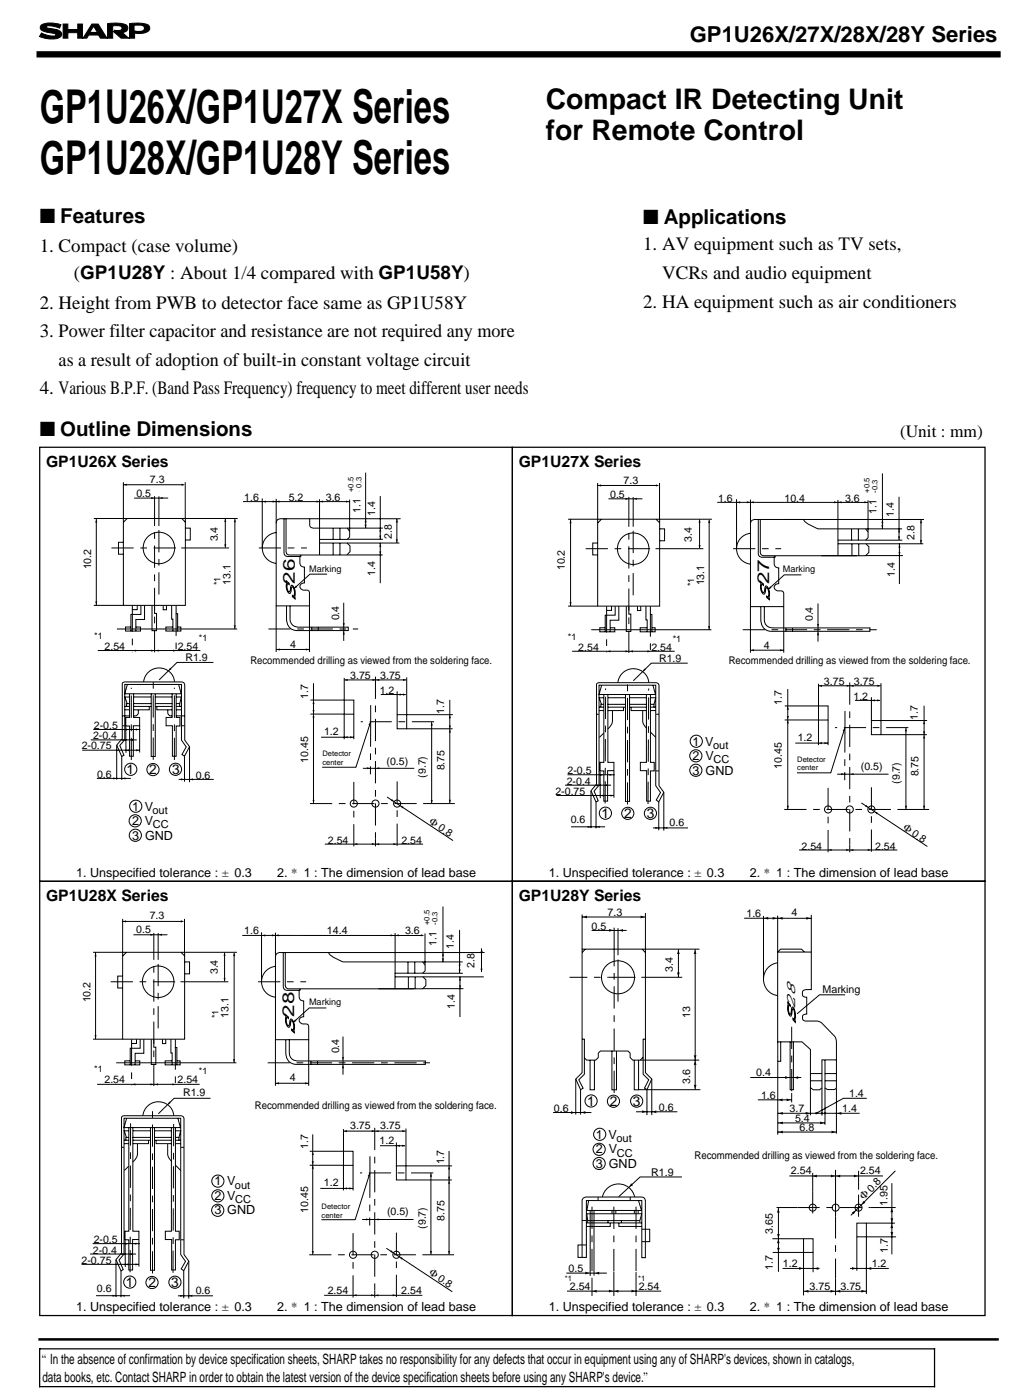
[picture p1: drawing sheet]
<svg xmlns="http://www.w3.org/2000/svg" width="164mm" height="222mm" viewBox="0 0 164 222" stroke-linecap="round" stroke-linejoin="round" font-family="sans-serif">
<path d="M6.3 71h75v68.9h-75zM81.3 71h75v68.9h-75zM6.3 139.9h75v68.9h-75zM81.3 139.9h75v68.9h-75zM6.3 214.1h142v6h-142z" fill="none" stroke="#000" stroke-width=".2"/>
<g fill="none" stroke="#000" stroke-width=".16">
<path d="M6.5 4.1a3.2 3.2 0 0 1 2.8-.3l.4 .1-.2 .6-1.7-.4h-.4l-.1 .2 .3 .2a4.5 4.5 0 0 1 2 .6 .73 .73 0 0 1 0 .8 .73 .73 0 0 1-.7 .2h-1.6l-1-.3 .3-.6a3.2 3.2 0 0 0 2.2 .4 .32 .32 0 0 0-.4-.3 3.6 3.6 0 0 1-1.9-.7zM10 3.8h.8v.9h1.5v-.9h.8v2.3h-.8v-.9h-1.5v.9h-.8zM14.6 3.8h1l1.4 2.3h-1.1l-.3-.5h-1.5l-.3 .5h-.6zM14.9 4.3l.4 .8h-.9zM17.1 3.8a6.4 6.4 0 0 1 2.9 .1 .69 .69 0 0 1 .2 .9 .69 .69 0 0 1-.8 .3l1 1h-1.2l-1.2-1.1 .2-.2h.2a.96 .96 0 0 0 .9-.2 .67 .67 0 0 0-.9-.5h-.5v2h-.8zM20.6 3.8a6.4 6.4 0 0 1 2.8 .1 .7 .7 0 0 1 .3 .8 .7 .7 0 0 1-.7 .5l-.9 .1-.7-.1v.9h-.8zM21.4 4.1h1a.41 .41 0 0 1 .4 .5l-.4 .3-1-.1zM19.6 76.6v5.7h-4.7M19.6 77h9.5M21.3 79.1h5.4M24.5 78.8v4.7M25.2 78.8v4.7"/>
<path d="M29.4 76.6v5.7h8.3M38.6 79.6h16.9M41.6 79.1v7.9M43.8 79.2v3.9M50.7 79.3v6.3M55.5 79.3v5M58 75v8.8M60.3 78.8v6.8M94.8 76.7v5.7h-4.7M94.9 77.1h9.5M96.5 79.2h5.4M99.8 78.9v4.7"/>
<path d="M100.5 78.9v4.7M104.7 76.7v5.7h8.3M113.8 79.7l23.9 .1M116.9 79.2v7.9M119.1 79.3v3.9M133 79.4v6.3M137.7 79.4v5.1M140 75.2v8.7M142.7 78.9v6.8M14.9 96.1h4.7M15.3 82.3v13.8M18.6 99.9h19"/>
<path d="M19.6 82.3h9.8v13.8h-9.8zM19.6 86.1h-.8v1.9h.7M20.1 82.3l-.5 .6M20.8 99.5h-.9v.7h2.4v-.7h-.7M21.8 96.1v.7h-.8v-.7M22.4 96.1v1.4h-1.6v2.7M22.9 96.1v2.2h-1.3v1.9M24.1 96.1v4h.7v-2.7h-.3v-1.3M26.4 96.1v.7h-.5v-.7M27.2 96.1v2.2h.2v1.9M27.4 99.5h-1.1v.7h2.4v-.7h-.5M27.9 96.1v1.3h.3v2.8"/>
<path d="M28.8 87h7.6M28.9 82.3l.5 .6M29.4 83.8h.8v1.9h-.8M35.8 82.3v4.6M37.3 82.4v17.5M43.8 96.2v7.3M43.8 84.5a2.46 2.46 0 0 0-2.2 2.5 2.46 2.46 0 0 0 2.2 2.4M45.1 82.3v5.4l.1 .4 .4 .2h2l.1 1.5 .2 .2h.4v2.5l-.4 .1-.3 .4a.6 .6 0 0 0 .5 .7l.9 .1 .1 .2v2.2h-5.3v-13.1l.1-.5 .5-.2 4.7-.1v1l.2 .3 .2 .2h5.6l.4 .5v.9l-.4 .4h-4.4v2.5M45.4 82.3v5.3l.2 .4 .4 .1h9l.5-.5v-.9l-.4-.5h-4.4M46 96.2v2.1a1.27 1.27 0 0 0 1.5 1.3h7.8v.5h-8a1.7 1.7 0 0 1-1.8-2v-1.9M47.7 88.1v.2h-.1M49.1 96.2v7.3"/>
<path d="M49.1 82.3h14.5M49.5 99.6v.5M50.5 99.6v.5M51.9 91.1h-2.7l-2.6 2.4M52.9 83.9v1.7M52.9 86.2v1.9M53.9 83.9v1.7M53.9 86.2v1.9M54.5 95.7v6M55 86.2h8.4M55.1 88.1h5.6M55.1 83.8h5.6"/>
<path d="M55.1 85.6h5.6M60.3 86.2v6.4M63 82.4v3.7M90.1 96.2h4.7M90.5 82.5v13.7M93.8 100h19.1M94.8 82.4h9.9v13.8h-9.9zM94.8 86.2h-.7v1.9h.7M95.4 82.5l-.5 .5M96 99.7h-.8v.6h2.4v-.6h-.8M97 96.2v.7h-.7v-.7M97.6 96.2v1.5h-1.6v2.6"/>
<path d="M98.2 96.2v2.3h-1.4v1.8M99.4 96.2v4h.7v-2.7h-.3v-1.3M101.7 96.2v.7h-.5v-.7M102.5 96.2v2.2h.2v1.9M102.7 99.7h-1.1v.6h2.4v-.6h-.6M103.2 96.2v1.3h.2v2.8M104 87.1h7.6M104.1 82.5l.6 .5M104.7 84h.8v1.8h-.8M111 82.4v4.6M112.5 82.5v17.5M119.1 96.3v7.3"/>
<path d="M119.1 84.7a2.46 2.46 0 0 0-2.2 2.4 2.46 2.46 0 0 0 2.1 2.4M120.3 82.5v5.3l.1 .4 .5 .3h1.9l.2 1.4 .2 .2h.4v2.6h-.4l-.3 .4a.6 .6 0 0 0 .5 .7l.9 .1 .1 .2v2.2h-5.3v-13.1l.1-.5 .5-.2h7.8a3.6 3.6 0 0 0 2.2 1.4l7.7 .1 .3 .5v.9l-.3 .3h-4.4v2.5M120.6 82.5v5.2l.3 .4 .3 .1h16.1l.6-.5v-.9l-.5-.5h-4.4M121.3 96.3v2.1a1.27 1.27 0 0 0 1.4 1.3h15.3v.5h-15.5a1.7 1.7 0 0 1-1.8-1.9v-2M123 88.2v.3h-.2M124.4 96.3v7.3M124.4 82.5h22.2M124.7 99.7v.5M125.8 99.7v.5M127.2 91.3h-2.8l-2.5 2.3M129.8 95.8v6.1M130.3 88.2h5.7"/>
<path d="M135.1 84v1.7M135.2 86.3v1.9M136.2 84v1.7M136.3 86.3v1.9M137.3 88.2h6M137.4 85.8h5.8M137.4 84h5.7M137.4 86.3h9.1M142.7 86.3v6.4M146.1 82.5v3.8M13 119.1h9.1M14.4 117.5h7.3"/>
<path d="M14.8 115.8h7.4M15.5 103.3h16.3M18.5 118.3v5.5M19.4 113.6h1.1M19.4 115.2h.4M19.5 108.3h9.3l.3 .1 .2 .3v8.8l.8 1-.8 1.6-.4-.3 .7-1.2-.8-1.1v-8.8h-9v8.7l-.8 1 .7 1.5-.4 .2-.8-1.8 .9-1.1v-8.6zM19.8 112.1h.7M19.8 112.7h.7M20 115.3v4.2M20.2 108.7l-.4 1.4h9l-.4-1.4M20.5 110.6l-.7 .1 .4 1M20.5 111.7h-.4v.4"/>
<path d="M21.2 111.7h2.8M21.2 110.1v3.8h1v1.3h-1v4.9h-.6v-4.8h-.6v-1.4h.6v-3.7M21.2 112.1h2.8M21.2 110.6h2.8M21.9 112.7l-.1 .7-.2 .2h-.4M22.2 115.2v4.3M23.7 112.1v.6h-2.5M24 110.1v10h.6v-9.9M24.6 110.6h2.7M24.6 112.1h2.7M24.6 111.7h2.7M24.9 112.1v.6h2.4"/>
<path d="M26.6 112.7v.5a.56 .56 0 0 0 .7 .4M27.3 110.1v3.8h-.9v1.3h1v4.9h.6v-4.8h.6v-1.4h-.6v-3.7M27.7 108.2a2.46 2.46 0 0 0-2.5-2.2 2.46 2.46 0 0 0-2.4 2.3M27.9 112.1h.9M27.9 110.6h.9l-.3 1.1M27.9 111.7h.6v.5M27.9 112.7h.9M27.9 113.6h1.4M28.8 115.2h.5M30.1 118.5v5.7M33.9 105.2h-5.8l-2.9 2.7M43.9 103.1h5.2"/>
<path d="M49.3 113.4h5.3v4M49.7 108.5v19M50.9 117h5.2M54.6 111.1h1.5v2.3h-1.5zM54.6 107.6v3.5h-5.3M54.6 107.9h9.9M56.1 113.4v4M58.8 114.6l-2.3 7.2h-5.4M58.8 111.9v3.1M60.4 110.3h4M63 113.5h1.5v2.2h-1.5zM63 109.7v3.8"/>
<path d="M64.5 107.5v6h7.4M64.5 115.7h7.3M68.5 114.6v12.9M71.4 111.1v16.4M90.8 103.4h16.3M94.7 113.4h.3M94.8 108.5l9.2-.1 .4 .1 .2 .2v16l.7 1.1-.8 1.5-.4-.3 .7-1.2-.7-1.1v-15.9h-9v15.9l-.8 .9 .6 1.5-.3 .2-.8-1.8 .9-1v-15.8zM95 112.3h.8M95 112.8h.8M95.5 108.8l-.4 1.5h8.9l-.4-1.5M95.8 116.4l-.7 .7M95.8 110.8h-.7l.3 1"/>
<path d="M95.8 111.8h-.5v.5M96.4 111.8h2.8M96.5 110.3v10.7h.9v1.3h-1v4.9h-.6v-4.8h-.6v-1.4h.6v-10.7M96.5 112.3h2.7M96.5 110.8h2.7M97.2 112.9v1.5a1.53 1.53 0 0 1-.8 1.3M98.9 112.3v.5h-2.4M99.3 110.3v16.9h.6v-16.9M99.9 110.8h2.7M99.9 112.3h2.7M99.9 111.8h2.7M100.1 112.3v.5h2.5"/>
<path d="M102 112.9v1.5a1.45 1.45 0 0 0 .6 1.2M102.6 110.3v10.7h-1v1.3h1v4.9h.6v-4.8h.6v-1.4h-.6v-10.7M103 108.4a2.46 2.46 0 0 0-2.5-2.2 2.46 2.46 0 0 0-2.5 2.2M103.2 112.3h.8M103.2 110.8h.8l-.2 1M103.2 111.8h.6v.5M103.2 112.8h.8M103.2 116.2l.9 .9M104.1 113.4h.5M109.1 105.3h-5.7l-2.9 2.8M119.1 103.2h5.2M124.5 114.3h5.4v4"/>
<path d="M125 109.4v19.1M126.2 118h5.2M129.9 112.1h1.5v2.2h-1.5zM129.9 108.6v3.5h-5.4M129.9 108.9h9.9M131.4 114.3v4M134.1 115.5l-2.3 7.2h-5.3M134.1 112.9v3M135.7 111.2h3.9M138.3 114.4h1.5v2.2h-1.5zM138.3 110.7v3.7M139.8 108.5v5.9h7.3"/>
<path d="M139.8 116.6h7.3M143.8 115.5v13M146.6 112v16.5M15.4 123.6h5.4M19.3 120.1v3.7M28.4 123.7h5.5M29.3 120.1v4M51.5 134h15.6M57.6 122h8.1M58.8 121.7v1.2M59.6 133.2v1.2M61.4 126.5l10.5 6.9"/>
<path d="M67.1 127.6h5.1M88.3 126.3h9.1M89.7 124.6h7.3M90.1 123h7.4M90.6 131.3h5.4M93.8 125.6v5.9M94.6 127.4v4.1M95.2 122.4l.1 4.3M97.4 122.4v4.2M103.6 131.4h5.6M104.1 122.4h.5M104.5 127.3v4.5"/>
<path d="M105.3 125.8v6.1M126.8 134.9h15.6M132.8 122.9h8.2M134 122.6v1.3M134.8 134.1v1.2M136.7 127.5l10.5 6.9M142.4 128.5h5M15.2 151.2v13.7M19.5 151.2h9.8v13.8h-9.8zM19.5 155h-.8v1.8h.7M19.5 145.9v5.3h-4.7M19.5 146.3h9.5"/>
<path d="M20 151.2l-.5 .6M21.2 148.4h5.4M24.4 148.1v4.3M25.1 148.1v4.3M28.6 155.9h7.6M28.7 151.2l.6 .6M29.3 145.9v5.3h8.3M29.3 152.7h.8v1.9h-.8M35.6 151.2v4.6M37.2 151.3v17.4M38.4 148.5h28.6M41.5 148v7.9"/>
<path d="M43.7 153.4a2.46 2.46 0 0 0-2.2 2.4 2.46 2.46 0 0 0 2.2 2.5M43.7 148.1v3.8M44.9 151.2v5.4l.1 .4 .5 .2h2l.1 1.4 .2 .2 .4 .1v2.5l-.4 .1-.3 .4a.6 .6 0 0 0 .5 .7l.9 .1 .1 .2v2.2h-5.3v-13.2l.1-.4 .5-.3h7.9a3.6 3.6 0 0 0 2.1 1.4l12.8 .1 .4 .5v.9l-.4 .4h-4.4v2.5M45.3 151.2v5.3l.2 .4 .4 .1h21.2l.5-.5v-1l-.5-.4h-4.4M47.6 157v.2h-.1M52.2 151.2h24.7M60 157h5.7M62.7 148.1v6.4M64.7 152.7v1.8M64.8 155.1v1.8M65.8 152.7v1.8M65.9 155.1v1.8"/>
<path d="M67 156.9h6.5M67 154.5h6.4M67 152.7h6.4M67.1 155.1h9.7M67.4 148.2v5M70.3 143.9v8.8M72.9 147.6v6.9M73 155.1v6.4M76.4 150.6v3.7M92.3 145.6h10.1M92.4 145.2v5.5M92.9 150.7l-.5 .5"/>
<path d="M93.9 147.7h5.5M96.6 155.1h1.4M97.5 147.3v4.2M98.1 147.3v4.3M98.1 155.1v3.9M101.8 155.1h6.5M101.9 150.7l.5 .5M102.4 144.9v5.8h8.6M107.7 150.7v4.4M110.3 150.7v22.3M118.1 145.8h10.6M121.2 145.4v10"/>
<path d="M123.4 152.9a2.62 2.62 0 0 0-2.2 2.5 2.62 2.62 0 0 0 2.2 2.6M123.4 145.4v5.7l.5-.4h3.3l.4 .4M128.7 145.2v5.9M134.1 157.9h-4.1l-3.5 3M14.8 165h4.7M15.4 172.1h16.3M18.4 168.7h19.1M19.4 177.2l9.2-.1 .4 .1 .2 .3v21.7l.8 1-.8 1.5-.4-.3 .6-1.2-.7-1v-21.7h-9v21.6l-.8 .9 .7 1.6-.4 .2-.8-1.8 .9-1.1v-21.5zM20.1 177.6l-.4 1.4h8.9l-.4-1.4M20.4 179.5h-.7l.4 1.1M20.6 168.4h-.8v.6h2.4v-.6h-.8M21.1 179v16.5h.9v1.3h-1v4.8h-.6v-4.8h-.6v-1.3h.6v-16.5"/>
<path d="M21.1 179.5h2.7M21.7 165v.7h-.8v-.7M22.2 165v1.4h-1.5v2.7M22.8 165v2.2h-1.4v1.9M23.9 179v22.7h.6v-22.7M24 165v4h.7v-2.8h-.3v-1.2M24.5 179.5h2.7M26.3 165v.7h-.5v-.7M27.1 165v2.2h.2v1.9M27.2 179v16.5h-1v1.3h1v4.8h.6v-4.8h.6v-1.3h-.6v-16.5M27.3 168.4h-1.1v.6h2.4v-.6h-.5M27.6 177.1a2.46 2.46 0 0 0-2.5-2.2 2.46 2.46 0 0 0-2.4 2.2"/>
<path d="M27.8 165v1.3h.3v2.8M27.8 179.5h.9l-.3 1.1M33.4 174.4h-5.8l-2.5 2.4M43.7 165.1v7.3M43.8 172h5.1M45.9 165.1v2.1a1.27 1.27 0 0 0 1.5 1.2h20.1v.6h-20.3a1.7 1.7 0 0 1-1.9-2v-1.9M49 165.1v7.3M49.3 168.5v.4M50.4 168.5v.4M51.8 160h-2.7l-2.6 2.3M54.4 164.6v6M54.5 179.2v3.6h-5.4"/>
<path d="M54.5 179.6h9.9M64.4 179.2v5.9h7.3M87.8 176.6h6M91.4 171.3v5.6M92.1 173v3.9M92.4 165h.3v5.5l-.9 .9 .7 1.4-.4 .2-.7-1.7 1-1v-19.6h10v19.6l1 1-.7 1.7-.4-.3 .6-1.3-.8-.9v-5.5h.3M93.6 168.3v4.7h.7v-4.7M97.1 166.8v6.2h.7v-6.1M100.6 168.3v4.7h.7v-4.7M100.9 176.5h6.6M101.3 173h9.8M101.6 168.3h9.4"/>
<path d="M102 167.9l-.4 .4h-1.2l-.4-.4v-.7l-.3-.3h-4.4l-.4 .3v.7l-.4 .4h-1.4l-.4-.4M102.7 173v4M103.4 171.3v5.7M119.1 171.1h8M120.3 174.6h5.3M123.4 179.7h9.3M123.4 168.5v11.6M123.4 176.7h13M123.4 178.3h7.5M123.9 165.4v3.1h-.5v-3.1M125.4 165.4v7.6h.5v-7.6M125.6 173.5v1.5"/>
<path d="M128.6 170.4h1.8M128.6 171.6h1.8M128.6 172.6v4.5M130.4 172.7v4.4M130.9 170.4h1.8M130.9 171.6h1.8M130.9 172.7v5.8M132.7 168.3h-2.3v4.4l-.3 .3h-1l-.5-.3v-6.1l-1.3-1.2h-3.9v-14.3h5.3v6h-.7a.63 .63 0 0 0-.7 .4 .63 .63 0 0 0 .3 .7l.4 .1v2.7a.57 .57 0 0 0-.7 .7l.3 .3 2.1 .1 .4 .1 2.5 2.5 .1 .8v7.2l-.3 .3h-1.1l-.4-.3v-4.4M132.7 172.8v7.2M137.5 174.4h-3.7l-4.3 2.3M14.3 199.1h7.3M14.7 197.4h7.4"/>
<path d="M19.3 182.1h.4M19.7 181h.7M19.7 181.6h.7M19.8 196.9l.1 4.2M20.4 185.1l-.7 .7M20.4 180.6h-.4v.4M21.1 180.6h2.8M21.1 181h2.8M21.8 181.6v1.6a1.53 1.53 0 0 1-.7 1.3M22 196.8v4.3M23.6 181v.6h-2.5M24.5 181h2.7"/>
<path d="M24.5 180.6h2.7M24.8 181v.6h2.4M26.6 181.6v1.6a1.45 1.45 0 0 0 .6 1.2M27.8 181h.9M27.8 180.6h.6v.4M27.8 181.6h.9M27.8 185l.9 .8M28.7 182.1h.5M28.7 196.8h.5M49.1 185h5.4v4M49.6 180.1v19.1M50.8 188.7h5.2"/>
<path d="M54.5 182.8h1.5v2.2h-1.5zM56 185v4M57.5 193.6h8.1M58.7 193.3v1.3M58.7 186.2l-2.3 7.4h-5.4M58.7 183.6v3M60.3 181.9h4M61.3 198.2l10.5 6.9M62.9 185.1h1.5v2.2h-1.5zM62.9 181.4v3.7M64.4 187.3h7.3M67 199.2h5.1"/>
<path d="M68.4 186.2v13M71.3 182.7v16.5M92.3 193.8h.7M92.5 190.3l.5-.3h8.7l.5 .1 .2 .5v9.1h-.6v-9.1h-8.8v9h-.6v-9zM93 197.6h-1.3v2h.7M93 192.7h8.8l-.3 1.4M93 192.2h8.8M93.1 194.1h8.8M93.1 192.7l.2 1.4M93.3 193.8h8.2M93.4 190.6l-.3 1.6M93.7 192.2v10.4"/>
<path d="M94.3 192.2v10.3M94.9 190v.5M96.5 193.8v.3M96.8 194.1v.6h-3.8M97.1 192.2v.5M97.7 192.2v.4M98.2 194.1v.6h3.6M98.6 193.8v.3M100 190v.5M100.7 192.2v.4M100.7 190a2.62 2.62 0 0 0-2.6-2 2.62 2.62 0 0 0-2.5 2M101.3 192.2v.5"/>
<path d="M101.3 190.6l.5 1.5M101.9 195.1h1.2v2h-1.2M108.2 186.8h-6.6l-3.4 3.2M122.6 196.6h4.9M122.6 198.8h4.9v6.9M123.2 191.7h3.3M123.5 191.8v10.1M125.3 186.7h14.8M127.5 196.6h1.5v2.2h-1.5zM129 186.2v2.9M129 198.8v3.2M132.6 185.7v7.4"/>
<path d="M136 194.2h1.5v2.1h-1.5zM136 196.3v5.4M136.2 185.9v3M137.5 194.2h4.5M138.1 191.7h4M141.5 187.8v11.3M142.1 185.9l-7.1 7M142.2 196.3h-4.7v9.1M12.9 200.7h9.1M15.2 205.7h5.4M18.4 200v5.9M19.2 201.8v4.1"/>
<path d="M28.2 205.7h5.6M29.2 201.7v4.4M30 200.2v6M51.4 205.6h15.6M59.5 204.8v1.2M89.9 202.1h6.4M90 205h14.9M93.9 203.1v2.6M97.4 201.9v3.8M100.9 201.9v3.8M124.2 201.4h5.8M127.5 205h10"/>
<path d="M132.6 203v2.6M134.9 201.4h6.1"/>
<circle cx="25.2" cy="87" r="2.5"/>
<circle cx="100.5" cy="87.1" r="2.5"/>
<circle cx="110.4" cy="120" r=".97"/>
<circle cx="110.5" cy="117.7" r=".97"/>
<circle cx="20.7" cy="122.1" r=".97"/>
<circle cx="21.5" cy="130.3" r=".97"/>
<circle cx="21.5" cy="132.6" r=".97"/>
<circle cx="21.5" cy="128" r=".97"/>
<circle cx="24.3" cy="122.2" r=".97"/>
<circle cx="27.8" cy="122.1" r=".97"/>
<circle cx="56.1" cy="127.6" r=".57"/>
<circle cx="59.6" cy="127.6" r=".57"/>
<circle cx="63" cy="127.6" r=".57"/>
<circle cx="96.1" cy="129.1" r=".97"/>
<circle cx="99.6" cy="129.1" r=".97"/>
<circle cx="103.2" cy="129.1" r=".97"/>
<circle cx="110.4" cy="122.3" r=".97"/>
<circle cx="131.4" cy="128.5" r=".57"/>
<circle cx="134.8" cy="128.5" r=".57"/>
<circle cx="138.3" cy="128.5" r=".57"/>
<circle cx="25.1" cy="155.9" r="2.5"/>
<circle cx="98.1" cy="155.1" r="2.62"/>
<circle cx="93.8" cy="174.8" r=".97"/>
<circle cx="97.3" cy="174.8" r=".97"/>
<circle cx="101" cy="174.8" r=".97"/>
<circle cx="34.6" cy="192.1" r=".97"/>
<circle cx="34.6" cy="189.8" r=".97"/>
<circle cx="34.6" cy="187.5" r=".97"/>
<circle cx="56" cy="199.2" r=".57"/>
<circle cx="59.5" cy="199.2" r=".57"/>
<circle cx="62.9" cy="199.2" r=".57"/>
<circle cx="95.1" cy="182.5" r=".97"/>
<circle cx="95.1" cy="184.7" r=".97"/>
<circle cx="95.2" cy="180.1" r=".97"/>
<circle cx="129" cy="191.7" r=".56"/>
<circle cx="132.6" cy="191.7" r=".56"/>
<circle cx="136.2" cy="191.7" r=".56"/>
<circle cx="20.6" cy="203.5" r=".97"/>
<circle cx="24.1" cy="203.6" r=".97"/>
<circle cx="27.8" cy="203.6" r=".97"/>
</g>
<path d="M90.4 155.1h6.2M98 155.1h3.8M98.1 155.1v-3.5" fill="none" stroke="#000" stroke-width=".16" stroke-dasharray="2.8 1.1 1.1 1.1" stroke-linecap="butt"/>
<g fill="none" stroke="#000" stroke-width=".16" stroke-dasharray="3.5 1.1 1.1 1.1" stroke-linecap="butt">
<path d="M17.7 87h11.1M21 96.8v6.7M25.2 94.4v-10.9M27.9 97.4v6.1M41.1 87h7.6M42.6 99.9h14.2M92.9 87.1h11.1M96.3 96.9v6.8M100.5 94.5v-10.9M103.2 97.5v6.2M116.3 87.1h7.7M117.8 100h21.3"/>
<path d="M24.5 103.5v-20M58.8 115v6.7M59.6 107.4v25.8M68.9 114.6h-11.7M99.8 103.7v-20.1M134.1 115.9l-.1 6.7M134.8 108.4v25.7M144.1 115.5h-11.6M20.8 120.7v-11.5M24.3 120.6v-13.1M27.7 120.7v-11.5M49.2 127.6h17.9"/>
<path d="M56.1 134.4v-10.5M63 124.1v10.3M96 127.5l.1-18.2M99.6 127.7v-20.1M102.8 127.6l.1-18.3M124.4 128.5h18M131.4 135.3v-10.5M138.3 125v10.4M17.6 155.9h11M41 155.9h7.6M20.9 165.7v6.7M24.4 172.4v-20"/>
<path d="M25.1 163.3v-10.9M27.8 166.3v6.1M42.5 168.7h26.1M59.5 179v25.8M97.5 173.5v-22M125.6 163v10.5M49.1 199.2h17.9M58.7 186.6v6.7M62.9 195.7v10.4M68.8 186.2h-11.7M93.9 191.6v11.5M97.4 191.6v10.3"/>
<path d="M100.9 191.6v10.3M126.5 191.7h11.6M129 189.1v4.5M132.6 193.1v9.9M136.2 193.2v-4.3M20.6 202l.1-24M24.2 202.2v-25.8M27.5 202.1l.1-24.1M56 206v-10.5"/>
</g>
<g fill="#000">
<path d="M6.5 4.1a3.2 3.2 0 0 1 2.8-.3l.4 .1-.2 .6-1.7-.4h-.4l-.1 .2 .3 .2a4.5 4.5 0 0 1 2 .6 .73 .73 0 0 1 0 .8 .73 .73 0 0 1-.7 .2h-1.6l-1-.3 .3-.6a3.2 3.2 0 0 0 2.2 .4 .32 .32 0 0 0-.4-.3 3.6 3.6 0 0 1-1.9-.7zM10 3.8h.8v.9h1.5v-.9h.8v2.3h-.8v-.9h-1.5v.9h-.8zM14.6 3.8h1l1.4 2.3h-1.1l-.3-.5h-1.5l-.3 .5h-.6zM17.1 3.8a6.4 6.4 0 0 1 2.9 .1 .69 .69 0 0 1 .2 .9 .69 .69 0 0 1-.8 .3l1 1h-1.2l-1.2-1.1 .2-.2h.2a.96 .96 0 0 0 .9-.2 .67 .67 0 0 0-.9-.5h-.5v2h-.8zM20.6 3.8a6.4 6.4 0 0 1 2.8 .1 .7 .7 0 0 1 .3 .8 .7 .7 0 0 1-.7 .5l-.9 .1-.7-.1v.9h-.8zM19.5 77l.6-.2v.3zM24 78.9l.6 .2-.6 .1zM25.2 79.1l.6-.2v.3zM28.8 76.8l.6 .2-.6 .1zM41.6 79.6l.6-.1v.3zM43.3 79.4l.5 .2-.5 .2zM43.8 79.6l.5-.2v.4z"/>
<path d="M50.2 79.4l.6 .2-.6 .2zM50.7 79.6l.6-.2v.4zM54.9 79.4l.6 .2-.6 .2zM94.8 77.1l.6-.2v.3zM99.3 79l.5 .2-.5 .2zM100.5 79.2l.6-.2v.4zM104.1 76.9l.6 .2-.6 .1zM116.9 79.8l.5-.2v.3zM118.5 79.6l.6 .1-.6 .2zM119 79.7l.6-.1v.3zM132.4 79.6l.5 .1-.5 .2zM132.9 79.7l.6-.1v.3z"/>
<path d="M137.2 79.6l.5 .1-.5 .2zM15.3 82.4l.2 .5h-.4zM15.1 95.5h.4l-.2 .6zM35.7 82.3l.2 .6h-.3zM35.6 86.4h.3l-.1 .6zM37.3 82.3l.2 .6h-.4zM37.1 99.3h.3l-.1 .6zM46.9 93l.3 .2-.6 .3zM54.4 98.9h.3l-.1 .6zM58 82.4l.2 .5h-.4zM57.8 83.3h.4l-.2 .6zM60.3 86.2l.2 .6h-.3z"/>
<path d="M60.4 83.8l.1 .6h-.3zM60.2 85h.3l-.2 .6zM60.2 87.6h.3l-.2 .5zM63 82.4l.2 .5h-.4zM62.8 85.6h.3l-.1 .6zM90.5 82.5l.2 .6h-.3zM90.4 95.6h.3l-.2 .6zM111 82.4l.2 .6h-.4zM110.8 86.5h.4l-.2 .6zM112.5 82.5l.2 .5h-.3zM112.3 99.4h.4l-.2 .6zM122.2 93.1l.2 .2-.5 .3z"/>
<path d="M129.6 99.1h.4l-.2 .5zM140 82.5l.2 .5h-.3zM139.8 83.4h.4l-.2 .6zM142.7 83.9l.1 .6h-.3zM142.7 86.3l.2 .6h-.3zM142.5 85.1h.3l-.1 .6zM142.6 87.7h.3l-.2 .6zM146.2 82.5l.1 .6h-.3zM146 85.7h.3l-.2 .6zM19.4 117.3l.6 .2-.6 .2zM19.9 119.1l.6-.2v.4zM20 115.7l.5 .1-.5 .2z"/>
<path d="M20.5 117.5l.6-.2v.3zM21 103.3l.6-.2v.4zM21.2 115.8l.5-.2v.4zM21.6 118.9l.6 .2-.6 .2zM24 103.1l.6 .2-.6 .2zM24.6 103.3l.6-.2v.4zM27 106l.2 .2-.5 .3zM27.5 103.1l.6 .2-.6 .2zM43.8 103.1l.6-.2v.4zM48.5 102.9l.6 .2-.6 .2zM49.8 113.3l.1 .6h-.3zM49.8 111.2l.1 .5h-.3z"/>
<path d="M49.6 112.7h.3l-.1 .6zM54.6 100.1l.1 .6h-.3zM54.6 117l.6-.1v.3zM54.6 107.9l.6-.1v.3zM55.6 116.9l.5 .1-.5 .2zM58.8 114.6v.6l-.3-.1zM59.1 107.8l.6 .1-.6 .2zM59.6 107.9l.6-.1v.3zM63 110.3l.6-.2v.3zM63.9 110.1l.6 .2-.6 .1zM64 107.8l.5 .1-.5 .2zM68.5 114.6l.2 .6h-.4z"/>
<path d="M71.4 115.7l.2 .6h-.4zM71.4 113.4l.2 .6h-.4zM71.2 115.2h.4l-.2 .6zM96.3 103.4l.6-.2v.4zM99.3 103.2l.5 .2-.5 .2zM99.9 103.4l.5-.2v.4zM102.2 106.1l.3 .3-.6 .2zM102.7 103.2l.6 .2-.6 .2zM119.1 103.2l.6-.1v.3zM123.8 103.1l.6 .1-.6 .2zM125 114.3l.2 .5h-.4zM125 112.1l.2 .6h-.4z"/>
<path d="M124.8 113.7h.4l-.2 .5zM129.8 100.3l.2 .5h-.4zM129.9 118l.5-.2v.3zM129.9 108.9l.5-.2v.4zM130.8 117.8l.6 .2-.6 .1zM134.1 115.5l-.1 .6-.3-.1zM134.4 108.7l.5 .2-.5 .1zM134.9 108.9l.5-.2v.4zM138.3 111.2l.5-.2v.4zM139.2 111l.6 .2-.6 .2zM139.2 108.7l.6 .2-.6 .1zM143.8 115.5l.1 .6h-.3z"/>
<path d="M146.6 116.6l.2 .6h-.3zM146.6 114.4l.2 .5h-.3zM146.5 116.1h.3l-.2 .6zM18 123.4l.6 .2-.6 .2zM19.3 123.6l.6-.2v.4zM28.7 123.6l.6 .1-.6 .2zM30.1 123.7l.5-.1v.3zM49.6 127h.3l-.1 .6zM56.1 134l.6-.2v.4zM58.2 121.8l.6 .2-.6 .1zM59 133.8l.6 .2-.6 .2zM59.6 134l.6-.2v.4z"/>
<path d="M59.6 122l.6-.2v.3zM62.2 126.8l.4 .5-.6-.2zM62.4 133.8l.6 .2-.6 .2zM63.5 127.9l.5 .2-.2 .2zM68.3 127h.4l-.2 .6zM71.2 127h.4l-.2 .5zM93.2 131.1l.6 .2-.6 .1zM94.6 131.3l.6-.2v.3zM94.6 124.5l.6 .2-.6 .1zM95.2 126.3l.6-.2v.4zM95.2 122.8l.6 .2-.6 .2zM95.8 124.7l.6-.2v.3z"/>
<path d="M96.4 123l.6-.2v.4zM96.9 126.1l.5 .2-.5 .2zM104 131.3l.6 .1-.6 .2zM105.3 131.4l.6-.1v.3zM124.8 127.9h.4l-.2 .6zM131.4 134.9l.6-.1v.3zM133.5 122.7l.6 .2-.6 .2zM134.3 134.8l.6 .1-.6 .2zM134.8 134.9l.6-.1v.3zM134.9 122.9l.5-.2v.4zM137.5 127.8l.4 .4-.6-.1zM137.7 134.8l.6 .1-.6 .2z"/>
<path d="M138.7 128.8l.6 .2-.2 .3zM143.6 127.9h.3l-.1 .6zM146.5 127.9h.3l-.2 .6zM15.2 151.2l.1 .6h-.3zM19.4 146.3l.6-.2v.3zM23.9 148.2l.6 .2-.6 .2zM25.1 148.4l.6-.2v.4zM28.7 146.1l.6 .2-.6 .1zM35.6 151.1l.2 .6h-.3zM35.5 155.3h.3l-.2 .6zM37.2 151.2l.1 .6h-.3zM41.5 148.5l.6-.2v.4z"/>
<path d="M43.2 148.3l.5 .2-.5 .2zM43.7 148.5l.5-.2v.4zM62 148.3l.6 .2-.6 .2zM62.7 148.5l.6-.2v.4zM66.8 148.3l.6 .2-.6 .2zM70.3 151.2l.2 .6h-.4zM70.1 152.2h.3l-.1 .5zM72.9 152.7l.2 .6h-.3zM73 155.1l.2 .6h-.4zM72.8 153.9h.3l-.2 .6zM72.8 156.4h.4l-.2 .6zM76.4 150.5l.2 .6h-.3z"/>
<path d="M76.2 153.8h.4l-.2 .6zM92.4 145.6l.7-.3v.5zM96.7 147.5l.7 .2-.7 .2zM98.1 147.7l.8-.2v.4zM101.7 145.3l.7 .3-.7 .2zM107.7 150.7l.2 .7h-.5zM107.4 154.4h.5l-.3 .7zM110.3 150.7l.2 .7h-.4zM121.2 145.8l.7-.3v.5zM122.6 145.6l.8 .2-.8 .2zM123.4 145.8l.8-.2v.4zM128 145.6l.7 .2-.7 .2z"/>
<path d="M15 164.4h.3l-.1 .5zM20.9 172.2l.6-.2v.3zM23.9 172l.6 .2-.6 .1zM24.5 172.2l.6-.2v.3zM26.9 174.9l.2 .2-.5 .3zM27.4 172l.5 .2-.5 .1zM37 168.2h.3l-.2 .5zM43.7 172l.6-.2v.4zM46.8 161.8l.3 .3-.6 .2zM48.4 171.8l.6 .2-.6 .2zM54.4 169l.2 .6h-.3zM54.3 167.8h.3l-.2 .6z"/>
<path d="M54.5 179.6l.6-.2v.3zM59 179.4l.6 .2-.6 .1zM59.5 179.6l.6-.2v.3zM63.8 179.4l.6 .2-.6 .1zM90.6 176.4l.8 .2-.8 .2zM92.1 176.6l.8-.2v.4zM101.9 176.3l.8 .2-.8 .2zM103.4 176.5l.7-.2v.4zM110.3 168.3l.2 .7h-.4zM110.1 167.5h.4l-.2 .8zM110.1 172.2h.4l-.2 .8zM123.4 174.6l.8-.2v.4z"/>
<path d="M123.5 176.7l.7-.2v.5zM123.5 178.3l.7-.3v.5zM123.5 179.7l.7-.2v.4zM124.6 170.8l.8 .3-.8 .2zM124.8 174.4l.8 .2-.8 .2zM125.9 171.1l.7-.3v.5zM127.9 176.5l.7 .2-.7 .3zM130.1 178l.8 .3-.8 .2zM132 179.5l.7 .2-.7 .2zM132.7 176.7l.8-.2v.5zM19.3 198.9l.5 .2-.5 .2zM19.9 197.3l.5 .2-.5 .1z"/>
<path d="M20.4 199.1l.6-.2v.4zM21 197.4l.6-.1v.3zM49.6 185l.2 .5h-.3zM49.6 182.8l.2 .6h-.3zM49.5 198.6h.3l-.2 .6zM49.5 184.4h.3l-.2 .5zM54.5 188.7l.6-.2v.3zM55.4 188.5l.6 .2-.6 .1zM58.1 193.4l.6 .2-.6 .2zM58.7 186.2v.6l-.4-.1zM59.5 193.6l.6-.2v.4zM62.1 198.5l.4 .4-.6-.1z"/>
<path d="M62.9 181.9l.6-.2v.4zM63.4 199.5l.5 .2-.2 .3zM63.8 181.7l.6 .2-.6 .2zM68.4 186.2l.2 .6h-.4zM68.2 198.6h.4l-.2 .6zM71.3 187.3l.1 .6h-.3zM71.3 185.1l.1 .5h-.3zM71.1 198.6h.3l-.1 .6zM71.1 186.8h.3l-.1 .6zM100.1 187.8l.4 .4-.8 .3zM123.5 196.6l.2 .8h-.4zM123.5 191.7l.2 .8h-.4z"/>
<path d="M123.3 195.9h.4l-.2 .8zM123.3 198.1h.4l-.2 .8zM128.9 186.7l.7-.2v.4zM131.8 186.5l.8 .2-.8 .2zM132.6 186.7l.7-.2v.4zM135.2 192.5l.7-.4-.4 .7zM135.5 186.5l.8 .2-.8 .2zM137 190.6l.3 .4-.7 .3zM141.5 194.2l.2 .8h-.4zM141.5 191.7l.2 .7h-.4zM141.3 193.4h.4l-.2 .8zM141.3 195.6h.4l-.2 .7z"/>
<path d="M17.9 205.5l.5 .2-.5 .2zM19.2 205.7l.6-.2v.4zM19.8 200.7l.6-.1v.3zM21.5 200.6l.6 .1-.6 .2zM28.6 205.5l.6 .2-.6 .2zM29.9 205.7l.6-.2v.4zM56 205.6l.6-.1v.3zM58.9 205.5l.6 .1-.6 .2zM59.5 205.6l.5-.1v.3zM62.3 205.5l.6 .1-.6 .2zM92.9 201.9l.7 .2-.7 .2zM93.9 205l.8-.2v.4z"/>
<path d="M94.3 202.1l.8-.2v.4zM96.6 204.7l.8 .3-.8 .2zM97.4 205l.7-.2v.4zM100.2 204.7l.8 .3-.8 .2zM126.8 201.1l.8 .3-.8 .2zM127.5 205l.8-.2v.4zM129.1 201.4l.8-.2v.4zM131.8 204.8l.8 .2-.8 .2zM132.6 205l.7-.2v.4zM135.2 201.1l.8 .3-.8 .2zM136.7 204.8l.8 .2-.8 .2zM137.5 201.4l.7-.2v.4z"/>
</g>
<g fill="#000" stroke="#000" stroke-width=".16">
<circle cx="129.5" cy="176.7" r=".09"/>
<circle cx="130.4" cy="176.7" r=".09"/>
<circle cx="130.9" cy="176.7" r=".09"/>
</g>
<path d="M6.3 8.6h152" fill="none" stroke="#000" stroke-width="1"/>
<path d="M6.3 212.6h152" fill="none" stroke="#000" stroke-width=".4"/>
<g fill="#fff">
<path d="M21.4 4.1h1a.41 .41 0 0 1 .4 .5l-.4 .3-1-.1z"/>
<path d="M14.9 4.3l.4 .8h-.9z"/>
</g>
<g font-size="7.4">
<text x="6.3" y="19.6">GP1U26X/GP1U27X Series</text>
<text x="6.3" y="27.6">GP1U28X/GP1U28Y Series</text>
</g>
<g font-size="4.5">
<text x="86.6" y="17.3">Compact IR Detecting Unit</text>
<text x="86.6" y="22.3">for Remote Control</text>
</g>
<text font-size="3.5" x="109.5" y="6.7">GP1U26X/27X/28X/28Y Series</text>
<g font-size="3.3">
<text x="6.3" y="35.4">■ Features</text>
<text x="102.1" y="35.5">■ Applications</text>
<text x="6.3" y="69.2">■ Outline Dimensions</text>
</g>
<g font-size="3.1">
<text x="46.8" y="95.4" transform="rotate(-90 46.8 95.4)">S</text>
<text x="122.1" y="95.5" transform="rotate(-90 122.1 95.5)">S</text>
<text x="46.7" y="164.2" transform="rotate(-90 46.7 164.2)">S</text>
</g>
<g font-size="3">
<text x="6.3" y="40">1. Compact (case volume)</text>
<text x="102.1" y="39.7">1. AV equipment such as TV sets,</text>
<text x="11.7" y="44.3">(GP1U28Y : About 1/4 compared with GP1U58Y)</text>
<text x="105.1" y="44.3">VCRs and audio equipment</text>
<text x="6.3" y="49">2. Height from PWB to detector face same as GP1U58Y</text>
<text x="6.3" y="53.5">3. Power filter capacitor and resistance are not required any more</text>
<text x="102.1" y="48.9">2. HA equipment such as air conditioners</text>
<text x="9.3" y="58.1">as a result of adoption of built-in constant voltage circuit</text>
<text x="6.3" y="62.5">4. Various B.P.F. (Band Pass Frequency) frequency to meet different user needs</text>
<text x="126.2" y="162.6" transform="rotate(-90 126.2 162.6)">S</text>
</g>
<g font-size="2.7">
<text x="142.8" y="69.4">(Unit : mm)</text>
<text x="126.2" y="160.3" transform="rotate(-90 126.2 160.3)">28</text>
</g>
<g font-size="2.6">
<text x="46.8" y="92.6" transform="rotate(-90 46.8 92.6)">26</text>
<text x="122" y="92.8" transform="rotate(-90 122 92.8)">27</text>
<text x="46.7" y="161.4" transform="rotate(-90 46.7 161.4)">28</text>
</g>
<g font-size="2.5">
<text x="7.3" y="74.2">GP1U26X Series</text>
<text x="82.3" y="74.2">GP1U27X Series</text>
<text x="7.3" y="143.1">GP1U28X Series</text>
<text x="82.3" y="143.1">GP1U28Y Series</text>
</g>
<g font-size="2.3">
<text x="6.6" y="216.6">“ In the absence of confirmation by device specification sheets, SHARP takes no responsibility for any defects that occur in equipment using any of SHARP's devices, shown in catalogs,</text>
<text x="6.7" y="219.3">data books, etc. Contact SHARP in order to obtain the latest version of the device specification sheets before using any SHARP's device.”</text>
</g>
<g font-size="2.2">
<text x="20.1" y="122.9">1</text>
<text x="23.7" y="122.9">2</text>
<text x="27.3" y="122.9">3</text>
<text x="95.4" y="129.8">1</text>
<text x="99" y="129.8">2</text>
<text x="102.7" y="129.8">3</text>
<text x="93.2" y="175.5">1</text>
<text x="96.8" y="175.5">2</text>
<text x="100.4" y="175.5">3</text>
<text x="20" y="204.3">1</text>
<text x="23.6" y="204.3">2</text>
<text x="27.2" y="204.3">3</text>
</g>
<g font-size="2">
<text x="109.9" y="118.4">1 V</text>
<text x="109.9" y="120.7">2 V</text>
<text x="109.9" y="123">3 GND</text>
<text x="20.9" y="128.7">1 V</text>
<text x="20.9" y="131">2 V</text>
<text x="20.9" y="133.3">3 GND</text>
<text x="12.1" y="139.2">1. Unspecified tolerance : ± 0.3</text>
<text x="44" y="139.2">2. * 1 : The dimension of lead base</text>
<text x="87.1" y="139.2">1. Unspecified tolerance : ± 0.3</text>
<text x="119" y="139.2">2. * 1 : The dimension of lead base</text>
<text x="94.6" y="180.8">1 V</text>
<text x="94.6" y="183.1">2 V</text>
<text x="94.6" y="185.4">3 GND</text>
<text x="34" y="190.5">2 V</text>
<text x="34" y="188.2">1 V</text>
<text x="34" y="192.8">3 GND</text>
<text x="12.1" y="208.1">1. Unspecified tolerance : ± 0.3</text>
<text x="44" y="208.1">2. * 1 : The dimension of lead base</text>
<text x="87.1" y="208.1">1. Unspecified tolerance : ± 0.3</text>
<text x="119" y="208.1">2. * 1 : The dimension of lead base</text>
</g>
<g font-size="1.8">
<text x="113.2" y="118.9">out</text>
<text x="113.2" y="121.2">CC</text>
<text x="24.2" y="129.2">out</text>
<text x="24.3" y="131.5">CC</text>
<text x="97.8" y="181.3">out</text>
<text x="97.9" y="183.6">CC</text>
<text x="37.3" y="188.7">out</text>
<text x="37.3" y="191">CC</text>
</g>
<g font-size="1.7">
<text x="23.8" y="76.7">7.3</text>
<text x="98.9" y="76.8">7.3</text>
<text x="21.6" y="79">0.5</text>
<text x="38.8" y="79.5">1.6</text>
<text x="45.8" y="79.5">5.2</text>
<text x="51.7" y="79.5">3.6</text>
<text x="57.2" y="81.5" transform="rotate(-90 57.2 81.5)">1.1</text>
<text x="59.5" y="81.9" transform="rotate(-90 59.5 81.9)">1.4</text>
<text x="96.8" y="79.1">0.5</text>
<text x="113.9" y="79.7">1.6</text>
<text x="124.5" y="79.6">10.4</text>
<text x="134.1" y="79.7">3.6</text>
<text x="139.1" y="81.6" transform="rotate(-90 139.1 81.6)">1.1</text>
<text x="141.8" y="82.1" transform="rotate(-90 141.8 82.1)">1.4</text>
<text x="34.6" y="85.9" transform="rotate(-90 34.6 85.9)">3.4</text>
<text x="62.2" y="85.6" transform="rotate(-90 62.2 85.6)">2.8</text>
<text x="109.8" y="86.1" transform="rotate(-90 109.8 86.1)">3.4</text>
<text x="145.1" y="85.7" transform="rotate(-90 145.1 85.7)">2.8</text>
<text x="14.5" y="90.4" transform="rotate(-90 14.5 90.4)">10.2</text>
<text x="36.6" y="92.8" transform="rotate(-90 36.6 92.8)">13.1</text>
<text x="59.5" y="91.4" transform="rotate(-90 59.5 91.4)">1.4</text>
<text x="89.7" y="90.5" transform="rotate(-90 89.7 90.5)">10.2</text>
<text x="111.7" y="92.9" transform="rotate(-90 111.7 92.9)">13.1</text>
<text x="142" y="91.6" transform="rotate(-90 142 91.6)">1.4</text>
<text x="53.8" y="98.5" transform="rotate(-90 53.8 98.5)">0.4</text>
<text x="129" y="98.6" transform="rotate(-90 129 98.6)">0.4</text>
<text x="16.6" y="103.1">2.54</text>
<text x="28.2" y="103.1">2.54</text>
<text x="29.4" y="105">R1.9</text>
<text x="39.7" y="105.3">Recommended drilling as viewed from the soldering face.</text>
<text x="46" y="102.9">4</text>
<text x="55.6" y="107.8">3.75</text>
<text x="60.3" y="107.8">3.75</text>
<text x="91.8" y="103.3">2.54</text>
<text x="103.4" y="103.3">2.54</text>
<text x="104.6" y="105.1">R1.9</text>
<text x="115.6" y="105.4">Recommended drilling as viewed from the soldering face.</text>
<text x="121.2" y="103">4</text>
<text x="48.9" y="110.9" transform="rotate(-90 48.9 110.9)">1.7</text>
<text x="60.3" y="110.1">1.2</text>
<text x="70.5" y="113.4" transform="rotate(-90 70.5 113.4)">1.7</text>
<text x="124.1" y="111.8" transform="rotate(-90 124.1 111.8)">1.7</text>
<text x="130.8" y="108.7">3.75</text>
<text x="135.4" y="111.1">1.2</text>
<text x="135.5" y="108.7">3.75</text>
<text x="13" y="119">2-0.75</text>
<text x="14.8" y="117.4">2-0.4</text>
<text x="14.9" y="115.7">2-0.5</text>
<text x="51.4" y="116.7">1.2</text>
<text x="126.6" y="117.7">1.2</text>
<text x="145.7" y="114.3" transform="rotate(-90 145.7 114.3)">1.7</text>
<text x="15.4" y="123.5">0.6</text>
<text x="31.1" y="123.6">0.6</text>
<text x="48.9" y="121.1" transform="rotate(-90 48.9 121.1)">10.45</text>
<text x="61.3" y="121.4">(0.5)</text>
<text x="67.6" y="123.5" transform="rotate(-90 67.6 123.5)">(9.7)</text>
<text x="70.6" y="122.3" transform="rotate(-90 70.6 122.3)">8.75</text>
<text x="89.9" y="124.6">2-0.4</text>
<text x="90.1" y="122.9">2-0.5</text>
<text x="124.1" y="122" transform="rotate(-90 124.1 122)">10.45</text>
<text x="136.6" y="122.2">(0.5)</text>
<text x="142.8" y="124.4" transform="rotate(-90 142.8 124.4)">(9.7)</text>
<text x="145.7" y="123.3" transform="rotate(-90 145.7 123.3)">8.75</text>
<text x="68" y="130.7" transform="rotate(34 68 130.7)">Φ 0.8</text>
<text x="88.1" y="126.2">2-0.75</text>
<text x="90.6" y="130.6">0.6</text>
<text x="106.2" y="131.1">0.6</text>
<text x="143.2" y="131.7" transform="rotate(34 143.2 131.7)">Φ 0.8</text>
<text x="52" y="133.9">2.54</text>
<text x="63.7" y="133.9">2.54</text>
<text x="127.2" y="134.9">2.54</text>
<text x="138.9" y="134.9">2.54</text>
<text x="21.6" y="148.1">0.5</text>
<text x="23.8" y="145.9">7.3</text>
<text x="38.8" y="148.2">1.6</text>
<text x="51.9" y="148.2">14.4</text>
<text x="64.3" y="148.2">3.6</text>
<text x="93.9" y="147.6">0.5</text>
<text x="96.4" y="145.5">7.3</text>
<text x="118.4" y="145.6">1.6</text>
<text x="125.6" y="145.5">4</text>
<text x="34.6" y="154.7" transform="rotate(-90 34.6 154.7)">3.4</text>
<text x="69.3" y="150.2" transform="rotate(-90 69.3 150.2)">1.1</text>
<text x="72" y="150.7" transform="rotate(-90 72 150.7)">1.4</text>
<text x="75.3" y="153.6" transform="rotate(-90 75.3 153.6)">2.8</text>
<text x="106.8" y="154.3" transform="rotate(-90 106.8 154.3)">3.4</text>
<text x="14.3" y="159.1" transform="rotate(-90 14.3 159.1)">10.2</text>
<text x="36.3" y="161.5" transform="rotate(-90 36.3 161.5)">13.1</text>
<text x="72.2" y="160.2" transform="rotate(-90 72.2 160.2)">1.4</text>
<text x="109.5" y="161.6" transform="rotate(-90 109.5 161.6)">13</text>
<text x="130.5" y="157.6">Marking</text>
<text x="53.8" y="167.2" transform="rotate(-90 53.8 167.2)">0.4</text>
<text x="16.6" y="171.9">2.54</text>
<text x="28.2" y="171.9">2.54</text>
<text x="46" y="171.6">4</text>
<text x="109.5" y="172" transform="rotate(-90 109.5 172)">3.6</text>
<text x="120" y="170.9">0.4</text>
<text x="29" y="174">R1.9</text>
<text x="40.4" y="176">Recommended drilling as viewed from the soldering face.</text>
<text x="55.6" y="179.3">3.75</text>
<text x="60.3" y="179.3">3.75</text>
<text x="87.9" y="176.5">0.6</text>
<text x="104.6" y="176.4">0.6</text>
<text x="120.8" y="174.4">1.6</text>
<text x="125.3" y="176.5">3.7</text>
<text x="126.2" y="178.2">5.4</text>
<text x="126.9" y="179.6">6.8</text>
<text x="133.7" y="176.5">1.4</text>
<text x="134.7" y="174.2">1.4</text>
<text x="48.9" y="182.4" transform="rotate(-90 48.9 182.4)">1.7</text>
<text x="60.2" y="181.6">1.2</text>
<text x="70.5" y="184.9" transform="rotate(-90 70.5 184.9)">1.7</text>
<text x="110.2" y="184.1">Recommended drilling as viewed from the soldering face.</text>
<text x="51.4" y="188.2">1.2</text>
<text x="103.3" y="186.7">R1.9</text>
<text x="125.5" y="186.4">2.54</text>
<text x="136.5" y="186.4">2.54</text>
<text x="137.1" y="190.5" transform="rotate(-45 137.1 190.5)">Φ 0.8</text>
<text x="140.8" y="191.5" transform="rotate(-90 140.8 191.5)">1.95</text>
<text x="14.9" y="197.3">2-0.5</text>
<text x="48.9" y="192.5" transform="rotate(-90 48.9 192.5)">10.45</text>
<text x="61.4" y="193">(0.5)</text>
<text x="67.6" y="195.1" transform="rotate(-90 67.6 195.1)">(9.7)</text>
<text x="70.5" y="193.8" transform="rotate(-90 70.5 193.8)">8.75</text>
<text x="122.6" y="195.9" transform="rotate(-90 122.6 195.9)">3.65</text>
<text x="12.9" y="200.6">2-0.75</text>
<text x="14.7" y="199">2-0.4</text>
<text x="68" y="202.2" transform="rotate(34 68 202.2)">Φ 0.8</text>
<text x="90.2" y="201.9">0.5</text>
<text x="122.6" y="201.6" transform="rotate(-90 122.6 201.6)">1.7</text>
<text x="124.2" y="201.1">1.2</text>
<text x="138.3" y="201.1">1.2</text>
<text x="140.9" y="198.9" transform="rotate(-90 140.9 198.9)">1.7</text>
<text x="15.4" y="205.1">0.6</text>
<text x="31.1" y="205.4">0.6</text>
<text x="52" y="205.4">2.54</text>
<text x="63.7" y="205.4">2.54</text>
<text x="90.4" y="204.7">2.54</text>
<text x="101.3" y="204.7">2.54</text>
<text x="128.5" y="204.7">3.75</text>
<text x="133.4" y="204.7">3.75</text>
</g>
<g font-size="1.4">
<text x="35" y="92.9" transform="rotate(-90 35 92.9)">*1</text>
<text x="49.1" y="90.7">Marking</text>
<text x="110.2" y="93.1" transform="rotate(-90 110.2 93.1)">*1</text>
<text x="124.2" y="90.9">Marking</text>
<text x="15" y="101.5">*1</text>
<text x="31.6" y="101.8">*1</text>
<text x="90.1" y="101.6">*1</text>
<text x="106.7" y="101.9">*1</text>
<text x="34.7" y="161.7" transform="rotate(-90 34.7 161.7)">*1</text>
<text x="49" y="159.5">Marking</text>
<text x="14.9" y="170.2">*1</text>
<text x="31.6" y="170.5">*1</text>
</g>
<g font-size="1.2">
<text x="57.4" y="77.4" transform="rotate(-90 57.4 77.4)">0.3</text>
<text x="56.1" y="78.1" transform="rotate(-90 56.1 78.1)">+0.5</text>
<text x="138" y="78.2" transform="rotate(-90 138 78.2)">+0.5</text>
<text x="139.2" y="78.2" transform="rotate(-90 139.2 78.2)">-0.3</text>
<text x="51.2" y="120">Detector</text>
<text x="51.2" y="121.4">center</text>
<text x="126.5" y="120.9">Detector</text>
<text x="126.5" y="122.3">center</text>
<text x="68.2" y="146.8" transform="rotate(-90 68.2 146.8)">+0.5</text>
<text x="69.4" y="146.8" transform="rotate(-90 69.4 146.8)">-0.3</text>
<text x="51" y="191.9">Detector</text>
<text x="51" y="193.3">center</text>
<text x="89.6" y="203.4">*1</text>
<text x="101.3" y="203.4">*1</text>
</g>
<text font-size=".7" fill="#ee1d23" x="57.2" y="78.2" transform="rotate(-90 57.2 78.2)">-</text>
</svg>
